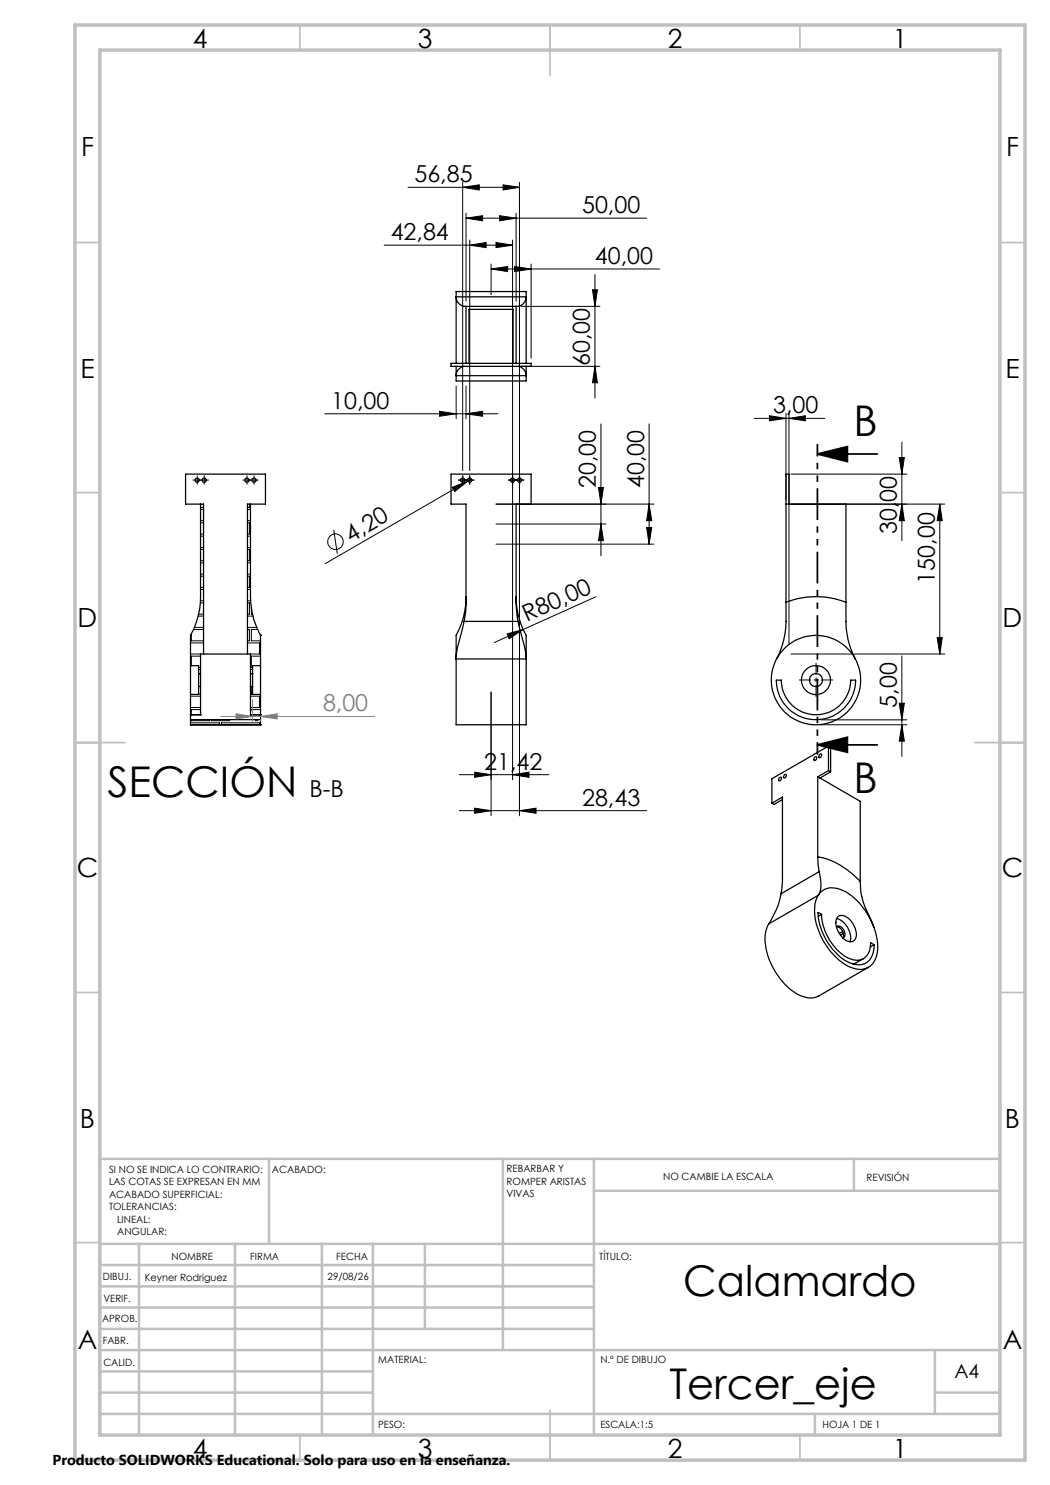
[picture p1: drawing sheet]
<svg xmlns="http://www.w3.org/2000/svg" width="210mm" height="297mm" viewBox="0 0 210 297" stroke-linecap="round" stroke-linejoin="round" font-family="sans-serif">
<g fill="none" stroke="#000" stroke-width=".25">
<path d="M91.2 59.4v13.3M91.2 59.4a1.89 1.89 0 0 0 2 1.9M91.2 59.4v-1.1h14v1.1M91.2 59.4h14M105.2 59.4a1.86 1.86 0 0 1-2 1.9M105.2 59.4v13.3M90.2 72.7h16v.6h-16zM91.2 73.3v1.8M91.2 75.1v1.1h14v-1.1M91.2 75.1h14M92.8 73.3a1.79 1.79 0 0 0-1.6 1.8M93.2 61.3v11.4"/>
<path d="M93.2 61.3h10M93.8 72.7v-10.8h8.8v10.8M103.2 61.3v11.4M103.6 73.3a1.89 1.89 0 0 1 1.6 1.8M105.2 73.3v1.8M40.1 100.8v18.5a15.9 15.9 0 0 1-2 7.8M50.1 100.8v19.5a15.4 15.4 0 0 0 2 6.8M93.2 119.3a17 17 0 0 1-2 7.9v4.6M103.2 119.3a17.5 17.5 0 0 0 2 7.9v4.6M157.2 100.8h12v19.6M157.8 100.8v-6h-.6v25.6M38.1 127.1h.1"/>
<path d="M38.1 133.1v5.8M38.1 133.1h1.6v1.7M38.1 127.1v6M38.1 138.9v4M39.7 134.8v2.5M39.7 134.8h.4M39.7 137.3v1.6h-1.6M39.7 137.3h.4M40.1 134.8v2.5M40.1 134.8v-4h10v4M40.1 137.3v5.6M40.7 130.8v-30h-3.6v-6h16v6h-3.6v30"/>
<path d="M50.1 134.8v2.5M50.1 134.8h.4M50.1 137.3v5.6M50.1 137.3h.4M50.5 134.8v2.5M50.5 137.3v1.6h1.6M52.1 127.1h.1M52.1 133.1v5.8M52.1 127.1v6M52.1 138.9v4M52.1 133.1h-1.6v1.7M91.2 131.8v13.2h14v-13.2"/>
<path d="M91.2 131.8h14M92.8 124.3l-1.3 5.1-.3 2.4M92.8 124.3l.4-2.9v-20.6h-3v-6h16v6h-3v19.6l.4 3.9M92.8 124.3h10.8M103.6 124.3l1.4 5.3 .2 2.2M155.3 136h.9a6.9 6.9 0 0 0 7 6.9 6.9 6.9 0 0 0 6.9-6.9h1a7.9 7.9 0 0 1-7.9 7.9 7.9 7.9 0 0 1-7.9-7.9zM155.3 131.8a8.9 8.9 0 0 1 15.8 0M155.3 131.8a8.9 8.9 0 0 0 7.9 13.2 8.9 8.9 0 0 0 7.9-13.2M157.2 120.4a16.9 16.9 0 0 1 12 0M157.2 120.4a26.9 26.9 0 0 1-.9 9.2l-1 2.2M169.2 120.4a27.6 27.6 0 0 0 .8 9l1.1 2.4M38.1 142.9v1"/>
<path d="M38.1 145h.1M38.1 142.9h.1M38.1 145h14M38.1 142.9h2M38.1 143.9v1.1M38.1 143.9h14M40.1 142.9h.1M50.1 142.9h.1M50.1 142.9h2M52.1 142.9h.1M52.1 142.9v1M52.1 145h.1"/>
<path d="M52.1 143.9v1.1M155.8 155.6a.26 .26 0 0 1 .4-.2 .26 .26 0 0 1 0 .5l-.1 .2a.23 .23 0 0 1-.4 0 .23 .23 0 0 1 .1-.4zM156.5 159.9l-1.7 1-.4-.2M156.8 155a.24 .24 0 0 1 .3-.2 .24 .24 0 0 1 .2 .4 .3 .3 0 0 1-.2 .4 .3 .3 0 0 1-.4-.2zM163 151.4h.1a.32 .32 0 0 1 .3 .2 .32 .32 0 0 1-.2 .4l-.2 .1a.36 .36 0 0 1-.3-.3 .36 .36 0 0 1 .3-.4zM163.5 155.4v16M163.5 155.4l.5 .2M164 150.9l.1-.1a.39 .39 0 0 1 .2 .5 .39 .39 0 0 1-.5 .1zM164 155.6l8 4.7v16M165.7 149.2l-11.3 6.5v5M165.7 149.2v4.9M165.7 154.1l-2.2 1.3"/>
<path d="M165.7 154.1l.4 .3M165.7 149.2l.4 .3v4.9M166.1 154.4l-2.1 1.2M154.4 160.7l2.1-1.3v16.8l-.3 2.5M156.2 178.7a18.6 18.6 0 0 1-2.5 6.1M163.5 171.4l.3 2.9M163.5 171.4a15.1 15.1 0 0 1 8.5 4.9M163.7 179.1a8.5 8.5 0 0 0 .2 7.4 12.6 12.6 0 0 0 6.7 7.1 3.5 3.5 0 0 0 4.9-3.1 10.3 10.3 0 0 0-.7-5M163.7 179.1a3.4 3.4 0 0 1 4.5-1.2 12.9 12.9 0 0 1 6.6 7.6M163.7 179.1l-10 5.7M163.8 174.3a5.9 5.9 0 0 1-.1 4.8M163.8 174.3l-7.6 4.4"/>
<path d="M172 176.3a14.2 14.2 0 0 0 2.1 7.5l.7 1.7M153.7 184.8a8.5 8.5 0 0 0 .3 7.4 12.8 12.8 0 0 0 6.3 7 3.8 3.8 0 0 0 3.5 0l9.9-5.7M164.3 182.9a10.4 10.4 0 0 0 5.7 8.8 2.78 2.78 0 0 0 2.9-.1 2.78 2.78 0 0 0 1.2-2.6v-.4l.7 .3M164.3 182.9l-.7-.4a11.9 11.9 0 0 0 6.6 10.1 3.1 3.1 0 0 0 4.6-2.8v-.9M164.3 182.9l-.6 .4M167.3 185.4a1.1 1.1 0 0 1 1.6 .9 .78 .78 0 0 1-.4 1.3M167.3 183.7a4 4 0 0 1 2.7 4.6M167.3 185.3a1.66 1.66 0 0 1 1.3 2.3M167.5 183.4a1.5 1.5 0 0 1 2.1 .2 3.9 3.9 0 0 1 1.5 4.3 1.54 1.54 0 0 1-2.5-.3 3.9 3.9 0 0 1-1.2-4zM168.5 186.3l-.6 .4M168.7 186.7l-.6 .3M172.7 191.7l-2.1 1.1"/>
<path d="M174.8 188.9l-.7 .5"/>
<circle cx="39.4" cy="96" r=".41"/>
<circle cx="40.8" cy="96" r=".43"/>
<circle cx="49.4" cy="96" r=".43"/>
<circle cx="50.8" cy="96" r=".43"/>
<circle cx="92.5" cy="96" r=".42"/>
<circle cx="93.9" cy="96" r=".42"/>
<circle cx="102.5" cy="96" r=".42"/>
<circle cx="103.9" cy="96" r=".42"/>
<circle cx="163.2" cy="136" r="1.3"/>
<circle cx="163.2" cy="136" r="2.9"/>
</g>
<g fill="none" stroke="#000" stroke-width=".2">
<path d="M81.6 37.5h22.3M92.5 37.5l3.3-.5v1zM92.5 36.5v57.6M100.6 37l3.3 .5-3.3 .5zM103.9 36.5v126.7M76.8 49h25.7M93.2 43.6l3.3-.5v1.1zM93.2 42.6v17.7M93.2 43.6h36.1M93.9 49l3.3-.5v1zM93.9 48v46.1M98.2 53.8l3.3-.5v1z"/>
<path d="M98.2 52.8v6.1M98.2 53.8h33.7M99.2 48.5l3.3 .5-3.3 .5zM99.9 43.1l3.3 .5-3.3 .6zM102.5 48v108M102.9 53.3l3.3 .5-3.3 .5zM103.2 42.6v17.7M106.2 52.8v18.8M118.5 58h1l-.5 3.3zM119 54.9v24.7M91.2 77.2v6.5M93.2 77.2v6.5"/>
<path d="M104.2 61.3h15.8M104.2 73.3h15.8M119 73.3l.5 3.2h-1zM64.9 82.8h34.7M87.9 82.3l3.3 .5-3.3 .5zM90.5 97.5l3.1-1.3-2.7 2.1zM93.2 82.8l3.3-.5v1zM93.6 96.2l-28.6 16.5M94.3 95.8l-.7 .4M119.7 97.5h1l-.5 3.3zM120.2 84.8v26.4M129.8 84.8v24"/>
<path d="M150.8 83.7h14.2M153.9 83.1l3.3 .6-3.3 .5zM157.2 82.7v17.1M157.8 83.7l3.3-.6v1.1zM157.8 82.7v46.1M158.2 94.8h23.2M179.8 91.5h1.1l-.5 3.3zM180.4 88.5v19.7M40.1 104.1h.6M40.1 109.5h.6M40.1 114.8h.6M40.1 101.9h.6"/>
<path d="M40.1 107.2h.6M40.1 112.6h.6M40.1 117.9h.6M40.1 101.5h.6M40.1 106.8h.6M40.1 112.1h.6M40.1 117.5h.6M40.1 104.6h.6M40.1 109.9h.6M40.1 115.2h.6M49.5 104.1h.6M49.5 109.5h.6"/>
<path d="M49.5 114.8h.6M49.5 101.9h.6M49.5 107.2h.6M49.5 112.6h.6M49.5 117.9h.6M49.5 104.6h.4v2.2h-.4M49.5 109.9h.4v2.2h-.4M49.5 115.2h.4v2.3h-.4M49.9 100.8v.7h-.4M66.7 106l.8 4.7M99.2 108.8h31.6M99.2 100.8h31.6"/>
<path d="M99.2 104.8h22M119.2 119.3l-14.6 6.6M120.2 104.8l.5 3.3h-1zM129.3 105.5h1.1l-.6 3.3zM129.8 100.8l.6 3.3h-1.1zM158.2 100.8h30.7M180.4 100.8l.5 3.3h-1.1zM188 100.8l.5 3.3h-1.1zM188 100.8v30M38.1 139.2h2M38.1 130.8h2M38.1 128.6h2.6"/>
<path d="M38.3 126.7v1.5h2.4M38.7 125.9h2M38.9 125.5h1.8M39.6 123.2h1.1M39.7 138.8h.4M39.7 133.9h.4M39.7 122.8h1M39.7 133.5h.4M40.1 120.2h.6M40.1 120.6h.6M40.1 131.2h-1.8v1.9M49.5 128.6h2.4v2.2h-1.8"/>
<path d="M49.5 120.2h.7M49.5 125.5h1.9M49.5 123.2h1.1M49.5 120.6h.4v2.2h-.4M49.5 125.9h.4v2.3h-.4M50.1 139.2h1.8v2.3h-1.8M50.1 133.9h.4M50.3 137.3v1.5h.2M50.3 121.5v1.3h.2M51.5 125.9h-1.2v2.3h1.8M52.1 131.2h-1.8v2.3h.2M98.2 138.4v24.8"/>
<path d="M101.4 126.8l3.2-.9-2.8 1.8zM104.6 125.9l-5.8 2.6M158.2 130.8h30.7M180.4 131.2v20.1M187.4 127.5h1.1l-.5 3.3zM38.1 141.5h2M38.1 144.6h5.8v.4M38.3 143.9v.2h3.6v-.2M40.1 141.9h-1.8v1M42.3 143.9v.2h3.6v-.2M44.3 145v-.4h7.6v.4M51 144.1h.6"/>
<path d="M52.1 141.9h-1.8v.1M91.9 154.9h17.9M94.9 154.4l3.3 .5-3.3 .6zM102.5 154.9l3.3-.5v1.1zM164.2 145h17.2M164.2 144h17.2M179.8 140.6h1.1l-.5 3.4zM180.4 145l.5 3.2h-1.1zM91.9 162.1h37.4M94.9 161.6l3.3 .5-3.3 .6zM103.9 162.1l3.3-.5v1.1z"/>
<circle cx="67.1" cy="108.3" r="1.55"/>
</g>
<g fill="none" stroke="#c0c0c0" stroke-width=".35">
<path d="M60 5v5M110 5v10M160 5v5M15 48.5h5M200 48.5h5M15 98.5h5M200 98.5h5M15 148.5h10M195 148.5h10M15 198.5h5M200 198.5h5M15 248.5h5"/>
<path d="M200 248.5h5M60 287v5M110 282v10M160 287v5"/>
</g>
<g fill="none" stroke="#c0c0c0" stroke-width=".5">
<path d="M53.8 231.8v17M100.6 231.8v38.2M118.8 231.8v55.2M118.8 238.2h81.2M170.8 231.8v6.4M200 231.8h-180v55.2M20 248.8h180M20 257.3h98.8M20 253h98.8M27.8 248.8v38.2M47 248.8v38.2M64.4 248.8v38.2"/>
<path d="M74.6 248.8v38.2M85 248.8v17M20 265.8h98.8M20 261.5h98.8M20 278.5h54.6M20 274.3h54.6M20 270h180M187 278.5h13M187 270v12.8M20 282.8h180M163 282.8v4.2"/>
</g>
<path d="M15 5h190v287h-190zM20 10h180v277h-180z" fill="none" stroke="#c0c0c0" stroke-width=".7"/>
<g fill="#000">
<path d="M92.5 37.5l3.3-.5v1zM100.6 37l3.3 .5-3.3 .5zM93.2 43.6l3.3-.5v1.1zM93.9 49l3.3-.5v1zM98.2 53.8l3.3-.5v1zM99.2 48.5l3.3 .5-3.3 .5zM99.9 43.1l3.3 .5-3.3 .6zM102.9 53.3l3.3 .5-3.3 .5zM118.5 58h1l-.5 3.3zM119 73.3l.5 3.2h-1zM87.9 82.3l3.3 .5-3.3 .5zM93.2 82.8l3.3-.5v1z"/>
<path d="M90.5 97.5l3.1-1.3-2.7 2.1zM153.9 83.1l3.3 .6-3.3 .5zM157.8 83.7l3.3-.6v1.1zM163.5 90.8l6-1.5v3zM179.8 91.5h1.1l-.5 3.3zM120.2 104.8l.5 3.3h-1zM119.7 97.5h1l-.5 3.3zM129.3 105.5h1.1l-.6 3.3zM129.8 100.8l.6 3.3h-1.1zM180.4 100.8l.5 3.3h-1.1zM188 100.8l.5 3.3h-1.1zM101.4 126.8l3.2-.9-2.8 1.8z"/>
<path d="M187.4 127.5h1.1l-.5 3.3zM94.9 154.4l3.3 .5-3.3 .6zM102.5 154.9l3.3-.5v1.1zM163.5 149l6-1.5v3zM180.4 145l.5 3.2h-1.1zM179.8 140.6h1.1l-.5 3.4zM94.9 161.6l3.3 .5-3.3 .6zM103.9 162.1l3.3-.5v1.1z"/>
</g>
<g fill="none" stroke="#000" stroke-width=".2" stroke-dasharray="15.2 1.3 1.3 1.3" stroke-linecap="butt">
<path d="M92 96h-.4M92.5 96v-.5M92.5 96h-.5M92.5 96v.5M92.5 96h.5M92.5 95.5v-.4M92.5 96.5v.4M93 96h.5M93.5 96h-.5M94 96v-.5M94 96h-.5M94 96v.5"/>
<path d="M94 96h.5M94 95.5v-.4M94 96.5v.4M94.5 96h.4M102 96h-.4M102.5 96v-.5M102.5 96h-.5M102.5 96v.5M102.5 96h.5M102.5 95.5v-.4M102.5 96.5v.4M103 96h.4"/>
<path d="M103.4 96h-.4M103.9 96v-.5M103.9 96h-.5M103.9 96v.5M103.9 96h.5M103.9 95.5v-.4M103.9 96.5v.4M104.4 96h.4M162.2 136h-2.4M163.2 136v-.5M163.2 136h-.5M163.2 136v.5"/>
<path d="M163.2 136h.5M163.2 135v-2.4M163.2 137v2.4M164.2 136h2.4"/>
</g>
<path d="M163.5 90.8l6-1.5v3zM163.5 90.8h12M163.5 149l6-1.5v3zM163.5 149h12" fill="none" stroke="#000" stroke-width=".35"/>
<path d="M50.5 139.9v4.4M44.2 143.3h30.7M52.1 143.3l3.3-.5v1zM52.1 143.9v.4" fill="none" stroke="#808080" stroke-width=".2"/>
<path d="M163.5 88.8v62.1" fill="none" stroke="#000" stroke-width=".35" stroke-dasharray="6.3 1.3 1.3 1.3 1.3 1.3" stroke-dashoffset="3.8" stroke-linecap="butt"/>
<path d="M52.1 143.3l3.3-.5v1z" fill="#808080"/>
<path d="M47.2 142.8l3.3 .5-3.3 .5z" fill="none" stroke="#808080" stroke-width=".2"/>
<path d="M47.2 142.8l3.3 .5-3.3 .5z" fill="#808080"/>
<g fill="none" stroke="#000" stroke-width=".2" stroke-dasharray="15.2 1.3 1.3 1.3" stroke-linecap="butt">
<path d="M38.9 96h-.4M39.4 96v-.5M39.4 96h-.5M39.4 96v.5M39.4 96h.5M39.4 95.5v-.4M39.4 96.5v.4M39.9 96h.5M40.3 96h-.4M40.8 96v-.5M40.8 96h-.5M40.8 96v.5"/>
<path d="M40.8 96h.5M40.8 95.5v-.4M40.8 96.5v.4M41.3 96h.5M48.9 96h-.4M49.4 96v-.5M49.4 96h-.5M49.4 96v.5M49.4 96h.5M49.4 95.5v-.4M49.4 96.5v.4M49.9 96h.4"/>
<path d="M50.3 96h-.4M50.8 96v-.5M50.8 96h-.5M50.8 96v.5M50.8 96h.5M50.8 95.5v-.4M50.8 96.5v.4M51.3 96h.4"/>
</g>
<g font-size="8.5">
<text x="170.7" y="87.1">B</text>
<text x="21.5" y="159.5">SECCIÓN</text>
<text x="170.7" y="158.5">B</text>
<text x="136.7" y="259.3">Calamardo</text>
<text x="133.9" y="279.7">Tercer_eje</text>
</g>
<g font-size="5.3">
<text x="38.5" y="9.5">4</text>
<text x="83.5" y="9.5">3</text>
<text x="133.5" y="9.5">2</text>
<text x="178.5" y="9.5">1</text>
<text x="16.2" y="31.3">F</text>
<text x="201.2" y="31.3">F</text>
<text x="16.1" y="75.5">E</text>
<text x="201.1" y="75.5">E</text>
<text x="15.5" y="125.5">D</text>
<text x="200.5" y="125.5">D</text>
<text x="15.4" y="175.5">C</text>
<text x="200.4" y="175.5">C</text>
<text x="16" y="225.5">B</text>
<text x="201" y="225.5">B</text>
<text x="15.5" y="269.8">A</text>
<text x="200.5" y="269.8">A</text>
<text x="38.5" y="291.5">4</text>
<text x="83.5" y="291.5">3</text>
<text x="133.5" y="291.5">2</text>
<text x="178.5" y="291.5">1</text>
</g>
<g font-size="4.7">
<text x="82.9" y="36.4">56,85</text>
<text x="78.1" y="48">42,84</text>
<text x="116.4" y="42.6">50,00</text>
<text x="119" y="52.8">40,00</text>
<text x="118" y="73.2" transform="rotate(-90 118 73.2)">60,00</text>
<text x="66.2" y="81.7">10,00</text>
<text x="154.6" y="82.6">3,00</text>
<text x="119.2" y="97.7" transform="rotate(-90 119.2 97.7)">20,00</text>
<text x="128.8" y="97.7" transform="rotate(-90 128.8 97.7)">40,00</text>
<text x="179.4" y="106.8" transform="rotate(-90 179.4 106.8)">30,00</text>
<text x="70.2" y="108.5" transform="rotate(-30 70.2 108.5)">4,20</text>
<text x="187" y="116.7" transform="rotate(-90 187 116.7)">150,00</text>
<text x="105.4" y="124.4" transform="rotate(-24 105.4 124.4)">R80,00</text>
<text x="179.4" y="141.5" transform="rotate(-90 179.4 141.5)">5,00</text>
<text x="96.9" y="153.9">21,42</text>
<text x="61.9" y="159.5">B-B</text>
<text x="116.4" y="161.1">28,43</text>
</g>
<text font-size="4.7" fill="#808080" x="64.6" y="142.2">8,00</text>
<text font-size="3.9" x="190.9" y="275.5">A4</text>
<text font-size="2.9" x="10.5" y="292.9">Producto SOLIDWORKS Educational. Solo para uso en la enseñanza.</text>
<g font-size="2">
<text x="21.8" y="234.6">SI NO SE INDICA LO CONTRARIO:</text>
<text x="21.8" y="237.1">LAS COTAS SE EXPRESAN EN MM</text>
<text x="21.8" y="239.6">ACABADO SUPERFICIAL:</text>
<text x="54.4" y="234.6">ACABADO:</text>
<text x="101.3" y="234.5">REBARBAR Y</text>
<text x="101.3" y="237">ROMPER ARISTAS</text>
<text x="101.3" y="239.5">VIVAS</text>
<text x="132.6" y="236">NO CAMBIE LA ESCALA</text>
<text x="173.3" y="236.2">REVISIÓN</text>
<text x="21.8" y="242.1">TOLERANCIAS:</text>
<text x="23.4" y="244.6">LINEAL:</text>
<text x="23.4" y="247.1">ANGULAR:</text>
<text x="34.3" y="252">NOMBRE</text>
<text x="50" y="251.9">FIRMA</text>
<text x="67.2" y="251.9">FECHA</text>
<text x="119.9" y="251.9">TÍTULO:</text>
<text x="20.6" y="256.1">DIBUJ.</text>
<text x="28.9" y="256.1">Keyner Rodriguez</text>
<text x="65.5" y="255.9">29/08/26</text>
<text x="20.7" y="260.3">VERIF.</text>
<text x="20.4" y="264.4">APROB.</text>
<text x="20.5" y="268.8">FABR.</text>
<text x="20.7" y="273.1">CALID.</text>
<text x="75.6" y="272.5">MATERIAL:</text>
<text x="120.1" y="272.5">N.º DE DIBUJO</text>
<text x="75.6" y="285.5">PESO:</text>
<text x="120.1" y="285.6">ESCALA:1:5</text>
<text x="164.5" y="285.6">HOJA 1 DE 1</text>
</g>
</svg>
